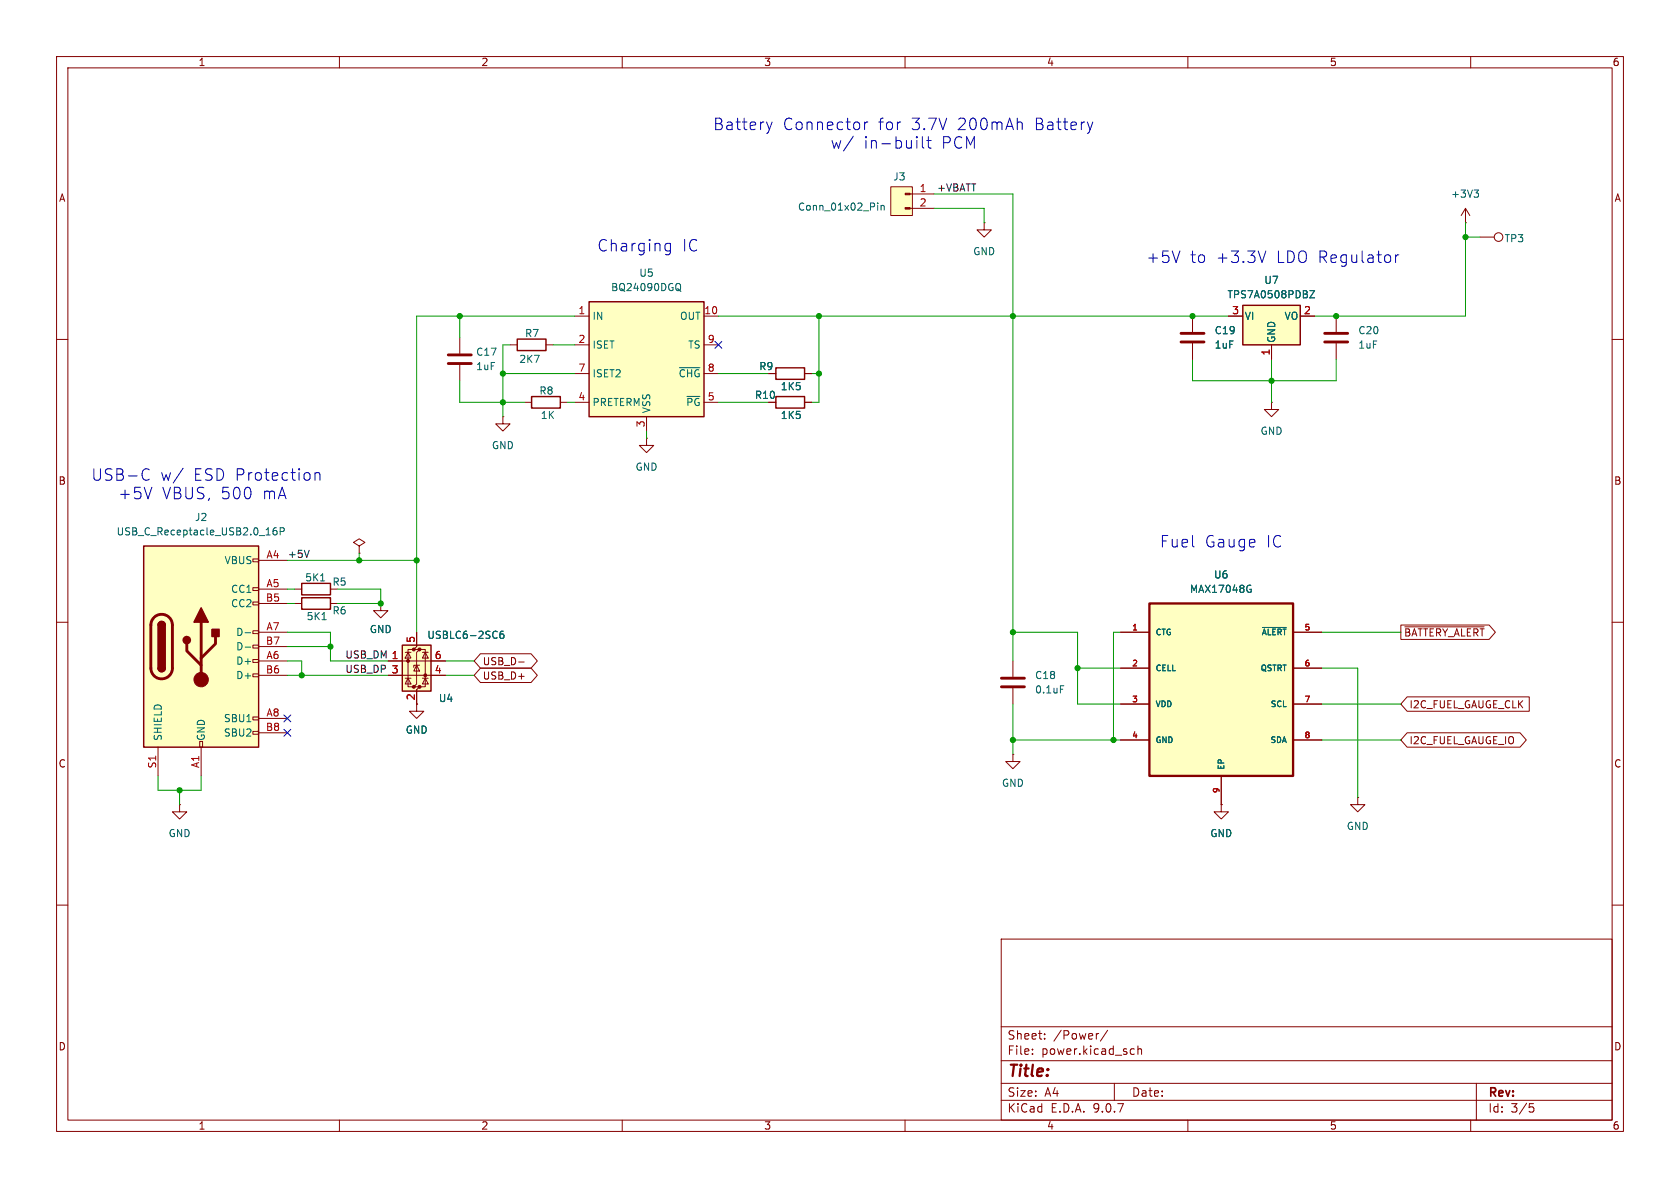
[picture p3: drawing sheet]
<svg xmlns="http://www.w3.org/2000/svg" width="297mm" height="210mm" viewBox="0 0 297 210" stroke-linecap="round" stroke-linejoin="round" font-family="sans-serif">
<g fill="none" stroke="#840000" stroke-width=".18">
<path d="M10 10h277v190h-277zM12 12h273v186h-273zM60 10v2M110 10v2M160 10v2M210 10v2M260 10v2M259.1 39.4h.1M259.1 36.8l-.8 1.3M259.1 36.8l.7 1.3M259.1 36.8v2.6M10 60h2"/>
<path d="M92.7 71.1h1.3M99.1 71.1h1.2M285 60h2M10 110h2M285 110h2M10 160h2M177 166h108v32h-108zM285 160h2M60 198v2M110 198v2M160 198v2M177 194.5h108"/>
<path d="M177 191.5h108M177 187.5h108M177 181.5h108M182.5 186.3v.1M182.5 185.5v.1M184.7 183.6v.1M184.7 182.8v.1M194.2 182.7l-.2 .1M195.8 182.1l-1.3 2M197 191.5v3M200.1 185.4l.4 .1M200.5 186.3l-.4 .1"/>
<path d="M201.2 185.5l.2-.1 .3 .1 .1 .9M201.2 184.9v1.5M210 198v2M260 198v2M261 191.5v6.5M270.4 195.1h.7M270.5 195.7h.4l.3 .3-.2 .5-.5 .1"/>
</g>
<path d="M94 70.1h5.1v2h-5.1z" fill="none" stroke="#840000" stroke-width=".25"/>
<path d="M260.6 33.6h.8l-.4 .5M261.1 34.1l.3 .2v.3l-.3 .3" fill="none" stroke="#006464" stroke-width=".18"/>
<path d="M104.1 53.3h20.4v20.4h-20.4z" fill="#ffffc2"/>
<path d="M104.1 53.3h20.4v20.4h-20.4zM53.3 103.1h5.1v2.1h-5.1zM53.3 105.7h5.1v2h-5.1z" fill="none" stroke="#840000" stroke-width=".25"/>
<g fill="none" stroke="#840000" stroke-width=".18">
<path d="M101.6 55.9h2.5M124.5 55.9h2.5M236.2 55.9v2.8M101.6 61h2.5M101.6 66h2.5M101.6 71.1h2.5M114.3 73.7v2.5M124.5 61h2.5M124.5 66h2.5M124.5 71.1h2.5M224.8 71.1v1.3h1.3l-1.3 1.3-1.3-1.3h1.3M224.8 71.1h.1"/>
<path d="M236.2 60.7v2.8M63.5 96.5l1-.6-1-.6-1 .6 1 .6v1.3M63.5 97.8h.1M52.1 104.1h1.2M52.1 106.7h1.2M58.4 106.7h1.3M179.1 116.8v2.8M179.1 133.4v1.2h1.2l-1.2 1.3-1.3-1.3h1.3M179.1 133.4h.1M179.1 121.7v2.8"/>
</g>
<path d="M119.8 50.1a.43 .43 0 0 1 .5 .4v.5a.43 .43 0 0 1-.5 .4M120 51.1l.4 .4M120.1 65h3.6M56.7 102.7h.7M56.9 109.5h.8M187.5 121.2h.6" fill="none" stroke="#006464" stroke-width=".18"/>
<path d="M234.2 58.9h4.1M234.2 60.5h4.1M177 119.9h4.1M177 121.4h4.1" fill="none" stroke="#840000" stroke-width=".51"/>
<path d="M203.2 106.7h25.4v30.5h-25.4z" fill="#ffffc2"/>
<path d="M203.2 106.7h25.4v30.5h-25.4z" fill="none" stroke="#840000" stroke-width=".41"/>
<g fill="none" stroke="#840000" stroke-width=".18">
<path d="M198.1 111.8h5.1M198.1 118.1h5.1M228.6 111.8h5.1M228.6 118.1h5.1M198.1 124.5h5.1M198.1 130.8h5.1M215.9 137.2v5M228.6 124.5h5.1M228.6 130.8h5.1M215.9 142.2v1.3h1.3l-1.3 1.3-1.3-1.3h1.3M215.9 142.2h.1M240 141v1.2h1.3l-1.3 1.3-1.2-1.3h1.2"/>
<path d="M240 141h.1"/>
</g>
<path d="M220.8 103.4l.3 .1M220.9 104.2h.3v.4l-.4 .1M223.2 110.9h4.2" fill="none" stroke="#006464" stroke-width=".18"/>
<path d="M157.5 33h3.8v5.1h-3.8z" fill="#ffffc2"/>
<path d="M157.5 33h3.8v5.1h-3.8zM160.9 34.3h4.2M160.9 36.8h4.2" fill="none" stroke="#840000" stroke-width=".18"/>
<g fill="#840000" stroke="#840000" stroke-width=".18">
<path d="M160 34.2h.9v.2h-.9z"/>
<path d="M160 36.7h.9v.3h-.9z"/>
</g>
<path d="M155.2 35.9v.1M155.2 36.3v.9M155.8 36.3v.9M155.8 36.4l.1-.1 .4 .1v.8" fill="none" stroke="#006464" stroke-width=".18"/>
<path d="M25.4 96.5h20.3v35.6h-20.3z" fill="#ffffc2"/>
<g fill="none" stroke="#840000" stroke-width=".18">
<path d="M44.7 98.8h1v.5h-1zM45.7 99.1h5.1M44.7 103.9h1v.5h-1zM44.7 106.4h1v.5h-1zM44.7 111.5h1v.5h-1zM44.7 114h1v.6h-1zM44.7 116.6h1v.5h-1zM44.7 119.1h1v.5h-1zM45.7 104.1h5.1M45.7 106.7h5.1M45.7 111.8h5.1M45.7 114.3h5.1"/>
<path d="M45.7 116.8h5.1M45.7 119.4h5.1M27.9 132.1v5.1M35.3 131.1h.5v1h-.5zM35.6 132.1v5.1M44.7 126.7h1v.6h-1zM44.7 129.3h1v.5h-1zM45.7 127h5.1M45.7 129.5h5.1M31.7 142.2v1.3h1.3l-1.3 1.3-1.2-1.3h1.2M31.7 142.2h.1"/>
</g>
<path d="M25.4 96.5h20.3v35.6h-20.3zM27.9 110.5a.64 .64 0 0 1 .7-.6 .64 .64 0 0 1 .6 .6M27.9 118.1a.64 .64 0 0 0 .7 .6 .64 .64 0 0 0 .6-.6" fill="none" stroke="#840000" stroke-width=".25"/>
<path d="M27.2 109.2a1.9 1.9 0 0 1 2.1-.5 1.9 1.9 0 0 1 1.2 1.8v7.6a1.91 1.91 0 0 1-1.9 1.9 1.91 1.91 0 0 1-1.9-1.9v-7.8l.1-.6zM33 113.8v1.3l2.6 2.5M35.6 110v10.1M38.1 112.5v1.3l-2.5 2.5" fill="none" stroke="#840000" stroke-width=".51"/>
<g fill="#840000" stroke="#840000" stroke-width=".25">
<path d="M27.9 110.5h1.3v7.6h-1.3z"/>
<path d="M28.1 110a.64 .64 0 0 1 .7-.1 .64 .64 0 0 1 .4 .6h-1.3z"/>
<path d="M27.9 118.1h1.3a.64 .64 0 0 1-.6 .6 .64 .64 0 0 1-.7-.6z"/>
<path d="M35.6 107.4l1.2 2.6h-2.5z"/>
<path d="M37.5 111.3h1.2v1.2h-1.2z"/>
<circle cx="33" cy="113.2" r=".63"/>
</g>
<circle cx="35.6" cy="120.1" r="1.27" fill="#840000" stroke="#840000" stroke-width=".18"/>
<path d="M48.9 93.3l-.4 .1a.86 .86 0 0 0 0 1.2l.4-.2 .1-.4-.3-.2h-.2l-.2 .2M49.5 94l.6-.1 .2-.2-.1-.3-.7-.1v1.3M43.3 111.9h1M43.3 114.4h1" fill="none" stroke="#006464" stroke-width=".18"/>
<path d="M219.7 54h10.2v7h-10.2z" fill="#ffffc2"/>
<path d="M91.4 59.9h5.1v2.1h-5.1zM219.7 54h10.2v7h-10.2zM137.2 65h5v2.1h-5z" fill="none" stroke="#840000" stroke-width=".25"/>
<path d="M174 39.4v1.2h-1.3l1.3 1.3 1.3-1.3h-1.3M174 39.4h.1M217.2 55.9h2.5M229.9 55.9h2.5M90.2 61h1.2M96.5 61h1.3M135.9 66h1.3M142.2 66h1.3M224.8 61v2.5M67.3 106.7v1.3h1.3l-1.3 1.2-1.3-1.2h1.3M67.3 106.7h.1" fill="none" stroke="#840000" stroke-width=".18"/>
<path d="M231.6 51.4h.8l-.8 1.2h.8" fill="none" stroke="#006464" stroke-width=".18"/>
<path d="M71.1 114h5.1v8.2h-5.1z" fill="#ffffc2"/>
<g fill="#840000" stroke="#840000" stroke-width=".18">
<circle cx="72.1" cy="116.8" r=".25"/>
<circle cx="73.2" cy="114.8" r=".25"/>
<circle cx="73.2" cy="121.4" r=".25"/>
<circle cx="74.2" cy="114.8" r=".25"/>
<circle cx="74.2" cy="121.4" r=".25"/>
<circle cx="75.2" cy="119.4" r=".25"/>
</g>
<g fill="none" stroke="#840000" stroke-width=".18">
<path d="M81.3 59.7v2.8M210.8 55.9v2.8M217.2 55.9h2.5M229.9 55.9h2.5M261.6 41.9h2.6M81.3 64.5v2.8M88.9 73.7v1.2h1.3l-1.3 1.3-1.3-1.3h1.3M88.9 73.7h.1M114.3 77.5v1.2h1.3l-1.3 1.3-1.3-1.3h1.3M114.3 77.5h.1M135.9 71.1h1.3M135.9 66h1.3"/>
<path d="M142.2 71.1h1.3M142.2 66h1.3M210.8 60.7v2.8M224.8 61v2.5M67.3 106.7h.1M68.6 116.8h10.1M68.6 119.4h10.1M71.6 119.9h1M71.6 115.3h1M72.1 115.3l.5 1h-1zM72.1 119.9l.5 1h-1zM73.2 114.8h-1.1v6.6h1.1"/>
<path d="M73.7 111.8v2.5l-.5 .5h1l-.5 .5v5.6l-.5 .5h1l-.5 .5v3.8h1.2l-1.2 1.3-1.3-1.3h1.3M73.7 117.6l.5 1h-1zM74.2 117.6h-1v.4M74.2 114.8h1v6.6h-1M74.7 119.9h1M74.7 115.3h1M75.2 115.3l.5 1h-1zM75.2 119.9l.5 1h-1zM84.9 115.6h9l1.1 1.2-1.1 1.3h-9l-1.1-1.3zM84.9 118.1h9l1.1 1.3-1.1 1.3h-9l-1.1-1.3zM91.7 117h1M198.1 111.8h5.1"/>
<path d="M198.1 118.1h5.1M228.6 111.8h5.1M228.6 118.1h5.1M247.6 110.5h15.7l1.1 1.3-1.1 1.2h-15.7zM248.4 110.8h14M198.1 124.5h5.1M198.1 130.8h5.1M215.9 137.2v5M228.6 124.5h5.1M228.6 130.8h5.1M248.8 129.5h19.9l1.1 1.3-1.1 1.3h-19.9l-1.2-1.3zM248.8 123.2h21.6v2.5h-21.6l-1.2-1.2z"/>
<path d="M215.9 142.2h.1"/>
<circle cx="264.9" cy="41.9" r=".76"/>
</g>
<path d="M137.2 70.1h5v2h-5zM71.1 114h5.1v8.2h-5.1z" fill="none" stroke="#840000" stroke-width=".25"/>
<path d="M231.6 51.4h.8l-.8 1.2h.8M89 111.6h-.4a.86 .86 0 0 0 0 1.2l.4-.1 .1-.4-.2-.2h-.3l-.2 .2M220.8 103.4l.3 .1M220.9 104.2h.3v.4l-.4 .1M223.2 110.9h4.2" fill="none" stroke="#006464" stroke-width=".18"/>
<path d="M208.8 58.9h4.1M79.2 62.7h4.1M79.2 64.3h4.1M208.8 60.5h4.1" fill="none" stroke="#840000" stroke-width=".51"/>
<path d="M54.6 97.3l-.4 1.2" fill="none" stroke="#0f0f0f" stroke-width=".18"/>
<g fill="none" stroke="#009600" stroke-width=".18">
<path d="M165.1 34.3h14v82.5M165.1 36.8h8.9v2.6M259.1 39.4v16.5h-26.7M81.3 55.9v3.8M101.6 55.9h-27.9v55.9M127 55.9h90.2M144.8 55.9v15.2h-1.3M259.1 41.9h2.5M81.3 67.3v3.8h11.4M88.9 66h12.7M90.2 61h-1.3v12.7M97.8 61h3.8"/>
<path d="M100.3 71.1h1.3M114.3 76.2v1.3M127 66h8.9M127 71.1h8.9M143.5 66h1.3M210.8 63.5v3.8h25.4v-3.8M224.8 63.5v7.6M50.8 99.1h22.9M63.5 97.8v1.3M50.8 104.1h1.3M50.8 114.3h7.6M50.8 111.8h7.6v5h10.2"/>
<path d="M50.8 106.7h1.3M50.8 116.8h2.5v2.6M50.8 119.4h17.8M59.7 104.1h7.6v2.6h-7.6M78.7 116.8h5.1M78.7 119.4h5.1M179.1 111.8h11.4v12.7h7.6M190.5 118.1h7.6M198.1 111.8h-1.3v19M233.7 111.8h13.9M233.7 118.1h6.3v22.9M27.9 137.2v2.5h7.7v-2.5"/>
<path d="M31.7 139.7v2.5M179.1 124.5v8.9M179.1 130.8h19M233.7 124.5h13.9M233.7 130.8h13.9"/>
</g>
<path d="M126.4 60.4l1.2 1.2M127.6 60.4l-1.2 1.2M50.2 126.4l1.2 1.2M50.2 128.9l1.2 1.2M51.4 126.4l-1.2 1.2M51.4 128.9l-1.2 1.2" fill="none" stroke="#000084" stroke-width=".18"/>
<g fill="none" stroke="#0000c2" stroke-width=".18">
<path d="M135.5 21.6l.5 1.3M136 22.9l-.2 .5M136.5 21.6l-.5 1.3M150.9 24.1l-1.8 2.6M152.8 21.6v1.3M153.4 21.6a.52 .52 0 0 0-.6 .4M162 24.3l.1 .1M162.1 24.2v.2M162.1 24.8v1.4M162.2 24.3l-.1 .1M163.1 24.2v1.7l.2 .3M163.8 24.8h.8"/>
<path d="M164.1 24.2v1.7l.1 .2 .4 .1M180.6 21.7l.1 1.2M193.2 21.6l-.5 1.3M117.7 44.3l.2 .1 .6-.1M117.7 43.1l.2-.1 .6 .1M118.5 43v1.7a.55 .55 0 0 1-.8 .3M223.8 44.4l-.7 2M246.7 45v1.4M247.3 45a.52 .52 0 0 0-.6 .4M25.5 83a.71 .71 0 0 1 .9 .1M26.4 84.7a.71 .71 0 0 1-.9 .1M32.4 82.8l-1.8 2.6"/>
<path d="M55.7 83.5v1.4M55.7 83.7a.5 .5 0 0 1 .9 .1v1.1"/>
</g>
<g fill="#009600" stroke="#009600" stroke-width=".18">
<circle cx="63.5" cy="99.1" r=".46"/>
<circle cx="31.7" cy="139.7" r=".46"/>
<circle cx="67.3" cy="106.7" r=".46"/>
<circle cx="53.3" cy="119.4" r=".46"/>
<circle cx="58.4" cy="114.3" r=".46"/>
<circle cx="73.7" cy="99.1" r=".46"/>
<circle cx="236.2" cy="55.9" r=".46"/>
<circle cx="179.1" cy="55.9" r=".46"/>
<circle cx="210.8" cy="55.9" r=".46"/>
<circle cx="81.3" cy="55.9" r=".46"/>
<circle cx="144.8" cy="66" r=".46"/>
<circle cx="88.9" cy="71.1" r=".46"/>
<circle cx="144.8" cy="55.9" r=".46"/>
<circle cx="88.9" cy="66" r=".46"/>
<circle cx="190.5" cy="118.1" r=".46"/>
<circle cx="179.1" cy="111.8" r=".46"/>
<circle cx="196.8" cy="130.8" r=".46"/>
<circle cx="179.1" cy="130.8" r=".46"/>
<circle cx="224.8" cy="67.3" r=".46"/>
<circle cx="259.1" cy="41.9" r=".46"/>
</g>
<g font-size="2.8" fill="#0000c2">
<text x="126" y="23.2">Battery</text>
<text x="138.4" y="23.2">Connector</text>
<text x="155.2" y="23.2">for</text>
<text x="161.1" y="23.2">3.7V</text>
<text x="169.3" y="23.2">200mAh</text>
<text x="183" y="23.2">Battery</text>
<text x="146.8" y="26.5">w/</text>
<text x="152.6" y="26.5">in-built</text>
<text x="166.4" y="26.5">PCM</text>
<text x="105.5" y="44.7">Charging</text>
<text x="120.6" y="44.7">IC</text>
<text x="202.6" y="46.7">+5V</text>
<text x="210.4" y="46.7">to</text>
<text x="215" y="46.7">+3.3V</text>
<text x="225.7" y="46.7">LDO Regulator</text>
<text x="16.1" y="85.2">USB-C</text>
<text x="20.8" y="88.5">+5V</text>
<text x="28.3" y="85.2">w/</text>
<text x="28.6" y="88.5">VBUS, 500</text>
<text x="34.2" y="85.2">ESD Protection</text>
<text x="46.4" y="88.5">mA</text>
<text x="205" y="97">Fuel</text>
<text x="213" y="97">Gauge</text>
<text x="223.9" y="97">IC</text>
</g>
<text font-size="2.8" fill="#840000" x="178" y="190.9">Title:</text>
<g font-size="2.1" fill="#840000">
<text x="178" y="184">Sheet:</text>
<text x="186.2" y="184">/Power/</text>
<text x="178" y="186.7">File:</text>
<text x="184.1" y="186.7">power.kicad_sch</text>
<text x="178" y="196.9">KiCad</text>
<text x="178" y="194.1">Size:</text>
<text x="184.7" y="194.1">A4</text>
<text x="185.7" y="196.9">E.D.A.</text>
<text x="193.3" y="196.9">9.0.7</text>
<text x="200" y="194.1">Date:</text>
<text x="263" y="194.3">Rev:</text>
<text x="263" y="196.9">Id:</text>
<text x="267.1" y="196.9">3/5</text>
</g>
<g font-size="1.8" fill="#840000">
<text x="35" y="11.9">1</text>
<text x="85" y="11.9">2</text>
<text x="135" y="11.9">3</text>
<text x="185" y="11.9">4</text>
<text x="235" y="11.9">5</text>
<text x="285" y="11.9">6</text>
<text x="10.3" y="35.9">A</text>
<text x="285.3" y="35.9">A</text>
<text x="10.3" y="85.9">B</text>
<text x="285.3" y="85.9">B</text>
<text x="248.1" y="112.7">~{BATTERY_ALERT}</text>
<text x="85.2" y="117.8">USB_D-</text>
<text x="73.4" y="123.9" transform="rotate(-90 73.4 123.9)">2</text>
<text x="85.2" y="120.3">USB_D+</text>
<text x="249.1" y="125.4">I2C_FUEL_GAUGE_CLK</text>
<text x="249.1" y="131.8">I2C_FUEL_GAUGE_IO</text>
<text x="10.3" y="135.9">C</text>
<text x="285.3" y="135.9">C</text>
<text x="10.3" y="185.9">D</text>
<text x="285.3" y="185.9">D</text>
<text x="35" y="199.9">1</text>
<text x="85" y="199.9">2</text>
<text x="135" y="199.9">3</text>
<text x="185" y="199.9">4</text>
<text x="235" y="199.9">5</text>
<text x="285" y="199.9">6</text>
</g>
<g font-size="1.8" fill="#006464">
<text x="157.8" y="32.1">J3</text>
<text x="256.4" y="35.2">+3V3</text>
<text x="141" y="37.4">Conn_01x02_Pin</text>
<text x="172" y="45.3">GND</text>
<text x="265.9" y="43">TP3</text>
<text x="107.9" y="51.7">BQ24090DGQ</text>
<text x="112.9" y="49.1">U5</text>
<text x="216.9" y="52.9">TPS7A0508PDBZ</text>
<text x="223.4" y="50.4">U7</text>
<text x="92.7" y="59.8">R7</text>
<text x="104.6" y="56.7">IN</text>
<text x="120.1" y="56.7">OUT</text>
<text x="214.6" y="59.3">C19</text>
<text x="220" y="56.7">VI</text>
<text x="227" y="56.7">VO</text>
<text x="240" y="59.3">C20</text>
<text x="84.1" y="65.6">1uF</text>
<text x="84.1" y="63.1">C17</text>
<text x="91.7" y="64.4">2K7</text>
<text x="104.6" y="61.8">ISET</text>
<text x="121.6" y="61.8">TS</text>
<text x="134.1" y="65.6">R9</text>
<text x="214.6" y="61.8">1uF</text>
<text x="225.7" y="60.7" transform="rotate(-90 225.7 60.7)">GND</text>
<text x="240" y="61.8">1uF</text>
<text x="95.3" y="70">R8</text>
<text x="104.6" y="66.9">ISET2</text>
<text x="104.6" y="72">PRETERM</text>
<text x="119.9" y="66.9">~{CHG}</text>
<text x="121.2" y="72">~{PG}</text>
<text x="133.4" y="70.7">R10</text>
<text x="137.9" y="69.2">1K5</text>
<text x="95.5" y="74.3">1K</text>
<text x="115.2" y="73.2" transform="rotate(-90 115.2 73.2)">VSS</text>
<text x="137.9" y="74.3">1K5</text>
<text x="222.8" y="77.1">GND</text>
<text x="86.9" y="79.6">GND</text>
<text x="112.3" y="83.4">GND</text>
<text x="20.5" y="94.8">USB_C_Receptacle_USB2.0_16P</text>
<text x="34.4" y="92.3">J2</text>
<text x="39.6" y="99.9">VBUS</text>
<text x="40.8" y="105">CC1</text>
<text x="40.8" y="107.5">CC2</text>
<text x="53.9" y="103">5K1</text>
<text x="58.7" y="103.7">R5</text>
<text x="210.3" y="105">MAX17048G</text>
<text x="214.5" y="102.5">U6</text>
<text x="41.7" y="112.6">D-</text>
<text x="54.1" y="109.8">5K1</text>
<text x="58.7" y="108.8">R6</text>
<text x="65.3" y="112.1">GND</text>
<text x="75.4" y="113.1">USBLC6-2SC6</text>
<text x="41.7" y="115.2">D-</text>
<text x="41.7" y="117.7">D+</text>
<text x="41.7" y="120.2">D+</text>
<text x="77.5" y="124.3">U4</text>
<text x="182.9" y="120.2">C18</text>
<text x="182.9" y="122.8">0.1uF</text>
<text x="28.8" y="131.1" transform="rotate(-90 28.8 131.1)">SHIELD</text>
<text x="36.4" y="131.1" transform="rotate(-90 36.4 131.1)">GND</text>
<text x="39.5" y="127.9">SBU1</text>
<text x="39.5" y="130.4">SBU2</text>
<text x="71.6" y="129.9">GND</text>
<text x="177" y="139.3">GND</text>
<text x="29.7" y="148.2">GND</text>
<text x="213.9" y="148.2">GND</text>
<text x="238" y="146.9">GND</text>
</g>
<g font-size="1.8" fill="#a90000">
<text x="162.5" y="34">1</text>
<text x="162.5" y="36.6">2</text>
<text x="102.2" y="55.6">1</text>
<text x="124.4" y="55.6">10</text>
<text x="217.7" y="55.6">3</text>
<text x="230.4" y="55.6">2</text>
<text x="102.2" y="60.7">2</text>
<text x="102.2" y="65.8">7</text>
<text x="125" y="60.7">9</text>
<text x="125" y="65.8">8</text>
<text x="224.5" y="62.9" transform="rotate(-90 224.5 62.9)">1</text>
<text x="102.2" y="70.9">4</text>
<text x="125" y="70.9">5</text>
<text x="114" y="75.6" transform="rotate(-90 114 75.6)">3</text>
<text x="47" y="98.8">A4</text>
<text x="46.9" y="106.4">B5</text>
<text x="47" y="103.9">A5</text>
<text x="47" y="111.5">A7</text>
<text x="73.4" y="113.7" transform="rotate(-90 73.4 113.7)">5</text>
<text x="46.9" y="114">B7</text>
<text x="46.9" y="119.1">B6</text>
<text x="47" y="116.6">A6</text>
<text x="69.1" y="116.6">1</text>
<text x="69.1" y="119.1">3</text>
<text x="76.8" y="116.6">6</text>
<text x="76.8" y="119.1">4</text>
<text x="46.9" y="129.3">B8</text>
<text x="47" y="126.7">A8</text>
<text x="27.7" y="135.9" transform="rotate(-90 27.7 135.9)">S1</text>
<text x="35.3" y="135.9" transform="rotate(-90 35.3 135.9)">A1</text>
</g>
<g font-size="1.8" fill="#0f0f0f">
<text x="165.6" y="33.9">+VBATT</text>
<text x="50.8" y="98.7">+5V</text>
<text x="61" y="116.5">USB_DM 1</text>
<text x="61" y="119">USB_DP 3</text>
</g>
<g font-size="1.4" fill="#a90000">
<text x="200" y="111.5">1</text>
<text x="230.5" y="111.5">5</text>
<text x="200" y="117.9">2</text>
<text x="230.5" y="117.9">6</text>
<text x="200" y="124.2">3</text>
<text x="230.5" y="124.2">7</text>
<text x="200" y="130.6">4</text>
<text x="230.5" y="130.6">8</text>
<text x="215.6" y="140.3" transform="rotate(-90 215.6 140.3)">9</text>
</g>
<g font-size="1.4" fill="#006464">
<text x="204.2" y="112.5">CTG</text>
<text x="222.9" y="112.5">~{ALERT}</text>
<text x="204.2" y="118.8">CELL</text>
<text x="222.7" y="118.8">QSTRT</text>
<text x="204.2" y="125.2">VDD</text>
<text x="224.5" y="125.2">SCL</text>
<text x="204.2" y="131.5">GND</text>
<text x="224.5" y="131.5">SDA</text>
<text x="216.6" y="136.1" transform="rotate(-90 216.6 136.1)">EP</text>
</g>
</svg>
